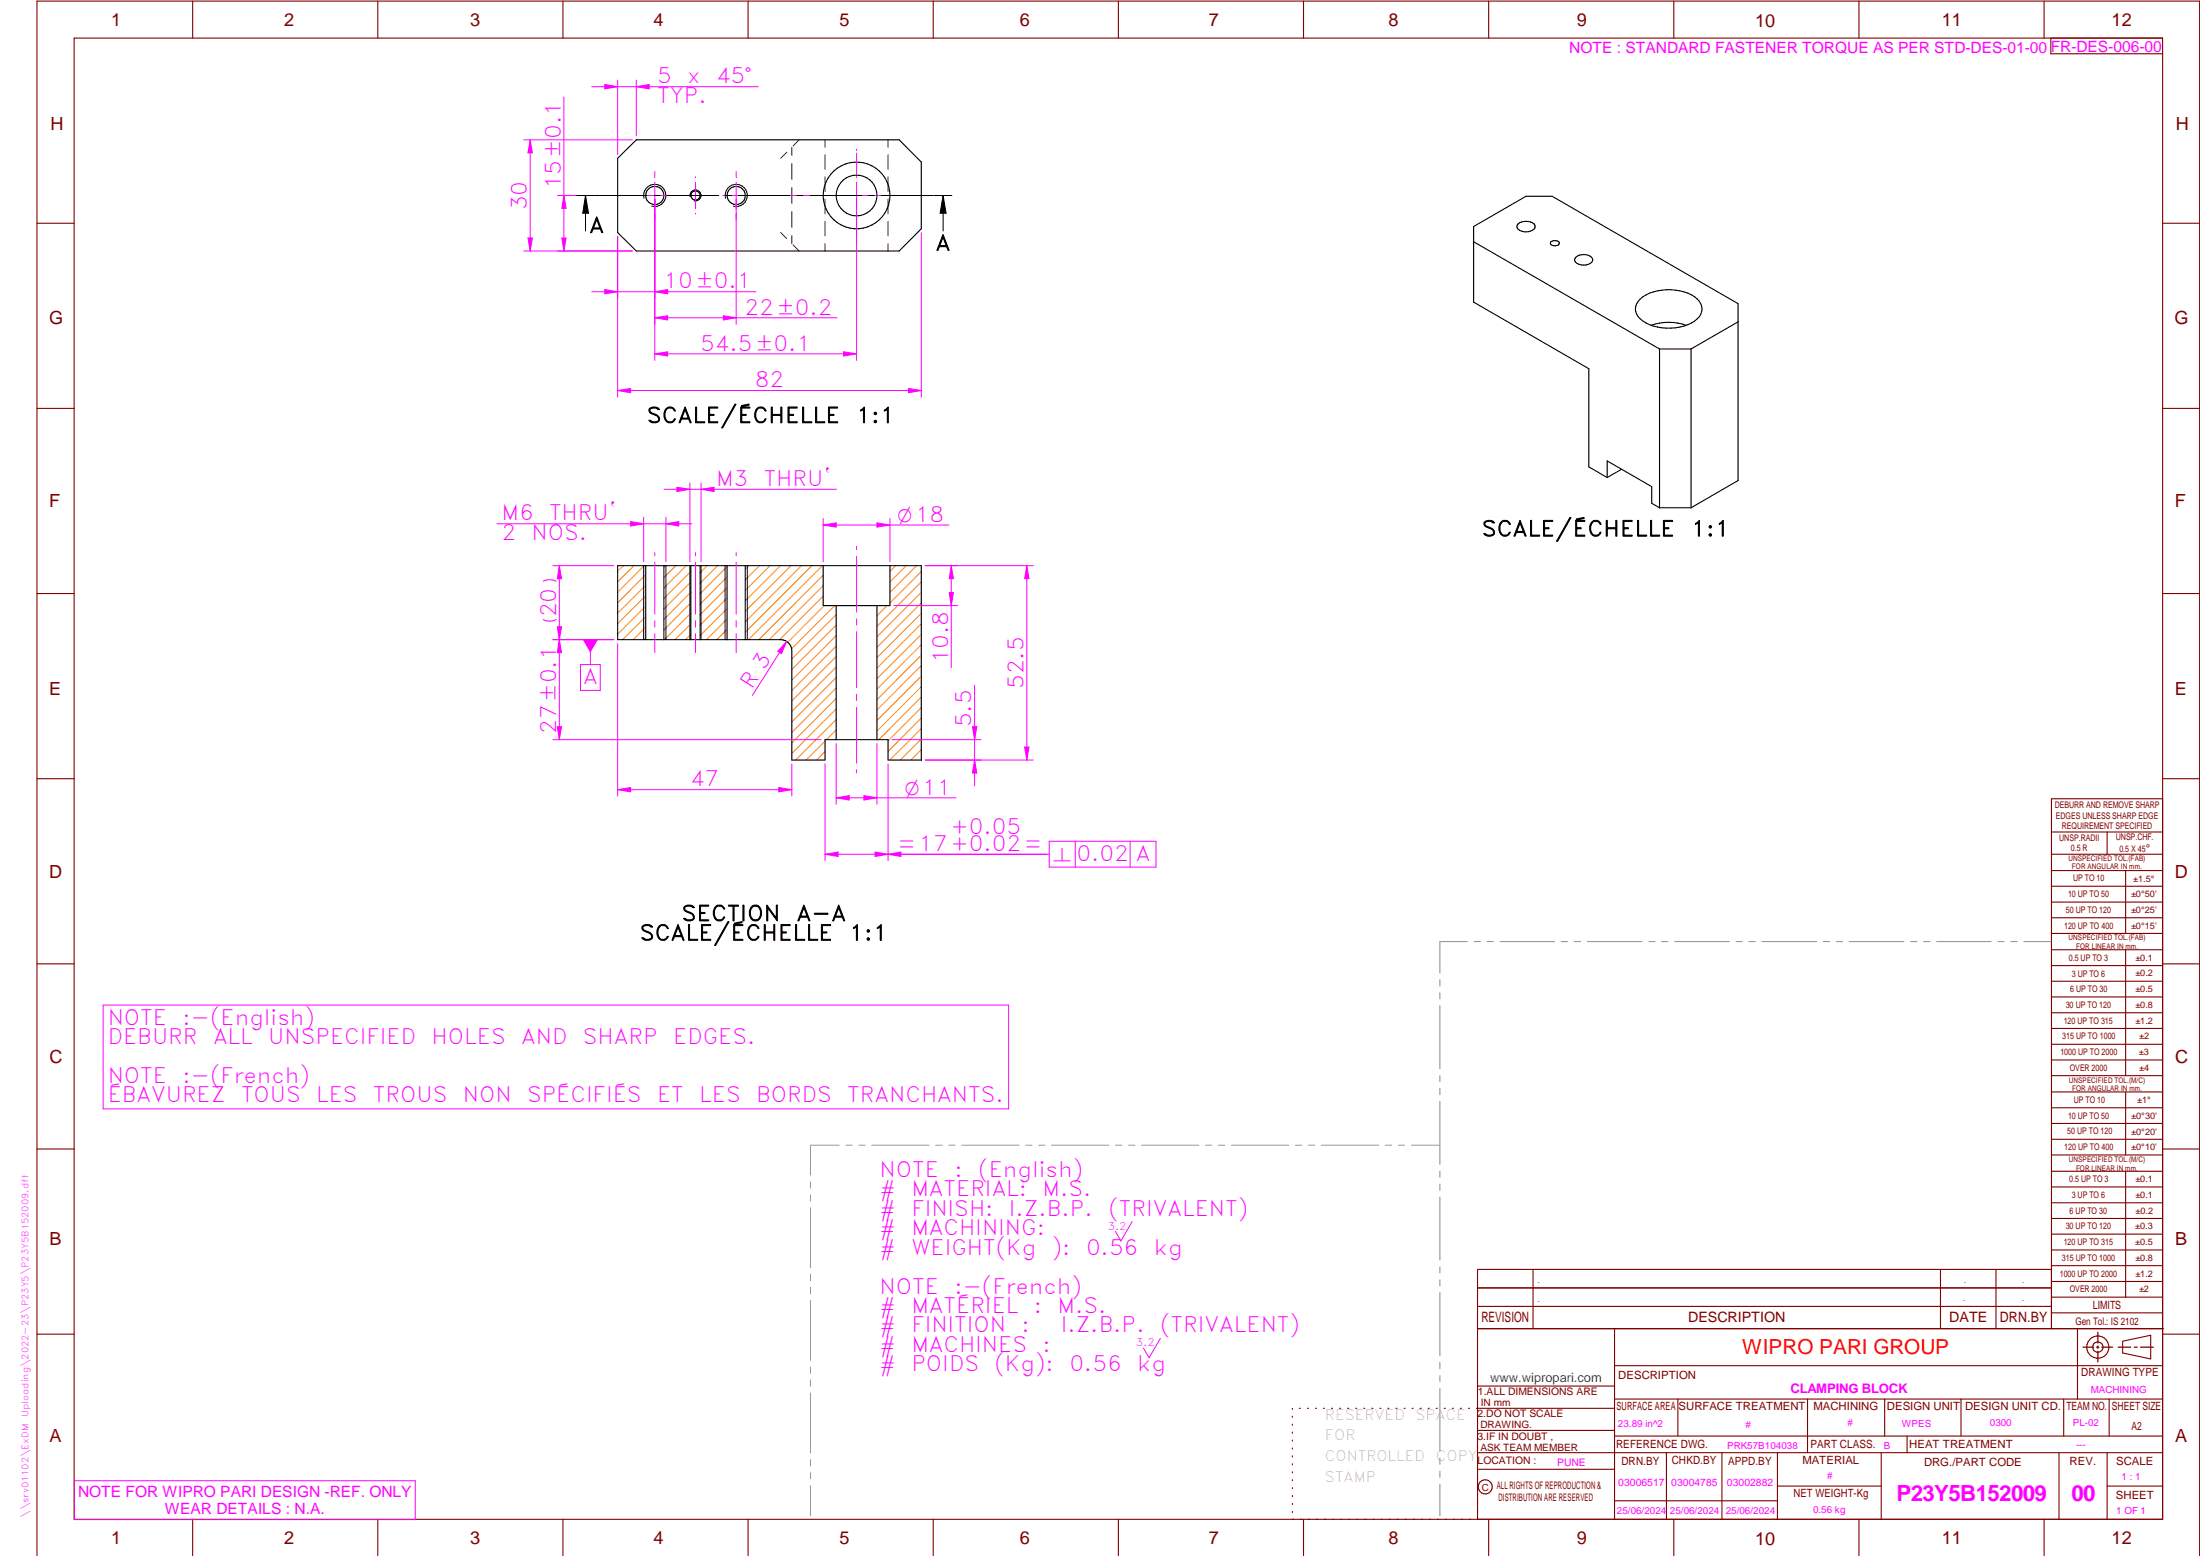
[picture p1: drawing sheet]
<svg xmlns="http://www.w3.org/2000/svg" width="594mm" height="420mm" viewBox="0 0 594 420" stroke-linecap="round" stroke-linejoin="round" font-family="sans-serif">
<g fill="none" stroke="#800000" stroke-width=".3">
<path d="M20 10.3h564v400h-564zM52 .3v10M102 .3v10M152 .3v10M202 .3v10M252 .3v10M302 .3v10M352 .3v10M402 .3v10M452 .3v10M502 .3v10M552 .3v10"/>
<path d="M553.8 10.3v4.2h30.2M10 60.3h10M584 60.3h10M10 110.3h10M584 110.3h10M10 160.3h10M584 160.3h10M10 210.3h10M584 215.7h-30v143.1M584 210.3h10M554 224.7h30M554 230.7h30"/>
<path d="M554 235.1h30M554 239.3h30M569 224.7v6M574 235.1v17M554 243.6h30M554 247.8h30M554 252.1h30M554 256.5h30M574 256.5v33.9M10 260.3h10M554 260.7h30M554 265h30"/>
<path d="M554 269.2h30M554 273.5h30M554 277.7h30M584 260.3h10M554 282h30M554 286.2h30M554 290.4h30M554 294.9h30M554 299.1h30M574 294.9v17M10 310.3h10M554 303.4h30"/>
<path d="M554 307.6h30M554 311.9h30M554 316.3h30M574 316.3v34M584 310.3h10M554 320.5h30M554 324.8h30M554 329h30M554 333.2h30M554 337.5h30M399 358.8h185.2M399 352.8h155"/>
<path d="M399 347.8h155M414 342.8v16M436 358.8v51.5M524 342.8v16M539 342.8v16M554 341.8h30M554 346h30M554 350.3h30M554 354.5h30M554 342.8h-155v67.5M561 358.8v19M10 360.3h10"/>
<path d="M399 374.3h37M436 377.8h148M453.1 377.8v10M488.1 377.8v14.5M508.9 377.8v10M529.5 377.8v10M557.3 377.8v10M569.5 377.8v10M573.2 362.2l7.6-1.6v6.3l-7.6-1.6zM584 368.8h-148M584 360.3h10M349 380.3v.3"/>
<path d="M349 382.4v.3M349 384.6v.3M349 386.7v.3M349 388.8v.3M349 391v.3M349 393.1v.3M349 395.3v.3M349 397.4v.3M349 399.5v.3M350.9 380.3h.2M353.1 380.3h.2M355.2 380.3h.3"/>
<path d="M357.4 380.3h.3M359.6 380.3h.3M361.7 380.3h.3M363.9 380.3h.3M366.1 380.3h.3M368.3 380.3h.2M370.4 380.3h.3M372.6 380.3h.3M374.8 380.3h.3M376.9 380.3h.4M379.1 380.3h.3M381.3 380.3h.3"/>
<path d="M383.4 380.3h.4M385.6 380.3h.3M387.8 380.3h.3M390 380.3h.3M392.2 380.3h.3M394.3 380.3h.3M396.5 380.3h.3M398.7 380.3h37.3M399 396.7h37M399 392.3h185M399 386.2h37M436 387.8h148"/>
<path d="M450 392.3v18M465 392.3v18M480 392.3v18M508 392.3v18M515 387.8v4.5M556 392.3v18M569 392.3v18M52 410.3v9.7M102 410.3v9.7M152 410.3v9.7M202 410.3v9.7M252 410.3v9.7"/>
<path d="M302 410.3v9.7M349 401.7v.3M349 403.8v.4M349 406v.3M349 408.1v.3M352 410.3v9.7M402 410.3v9.7M436 405.3h44M452 410.3v9.7M480 401.3h28M502 410.3v9.7M552 410.3v9.7"/>
<path d="M569 401.3h15M10 420v-419.7h584v419.7"/>
<circle cx="566.5" cy="363.7" r="1.39"/>
<circle cx="566.5" cy="363.8" r="3"/>
<circle cx="401.1" cy="401.5" r="1.9"/>
</g>
<path d="M173.2 52.8h7.2M176.8 49.2v7.2M198.8 52.8h7M207.6 52.8h1.6M211.1 52.8h13.9M226.8 52.8h1.7M230.3 52.8h1M27.8 271.4h244.6v28h-244.6zM305.7 329.9l-3 5.2-1.5-2.6M313.3 361.4l-3 5.2-1.5-2.6M20.1 399.8h92v10.5h-92z" fill="none" stroke="#f0f" stroke-width=".27"/>
<g fill="none" stroke="#949494" stroke-width=".27">
<path d="M396.2 254.3h-7.4v8.5M398.1 254.3h1.6M401.5 254.3h1.8M405 254.3h14.8M421.6 254.3h1.7M425.1 254.3h1.7M428.6 254.3h14.8M445.2 254.3h1.7M448.7 254.3h1.7M452.2 254.3h14.8M468.8 254.3h1.7M472.3 254.3h1.7"/>
<path d="M475.8 254.3h14.8M492.4 254.3h1.7M495.8 254.3h1.8M499.4 254.3h14.7M516 254.3h1.6M519.4 254.3h1.8M522.9 254.3h14.8M539.5 254.3h1.7M543 254.3h1.7M546.5 254.3h7.4M388.8 264.5v1.8M388.8 268.1v1.6"/>
<path d="M388.8 271.6v17M388.8 290.4v1.7M388.8 293.9v1.7M388.8 297.4v17M218.9 319.2v1.6M226.6 309.2h-7.7v8.1M228.4 309.2h1.7M231.9 309.2h1.7M235.4 309.2h15.5M252.7 309.2h1.7M256.2 309.2h1.7M259.7 309.2h15.5"/>
<path d="M277 309.2h1.7M280.5 309.2h1.7M284 309.2h15.5M301.2 309.2h1.8M304.8 309.2h1.7M308.3 309.2h15.5M325.5 309.2h1.7M329.1 309.2h1.6M332.6 309.2h15.4M349.8 309.2h1.7M353.3 309.2h1.7M356.8 309.2h15.5"/>
<path d="M374.1 309.2h1.7M377.6 309.2h1.7M381.1 309.2h7.7M388.8 316.2v1.7M388.8 319.7v1.7M218.9 322.6v1.8M218.9 326.1v16.2M388.8 323.2v17.1M218.9 344.1v1.8M218.9 347.6v1.7M218.9 351.2v16.1M388.8 342.1v1.6"/>
<path d="M388.8 345.6v1.7M388.8 349v17.1M218.9 369.1v1.7M218.9 372.6v1.8M218.9 376.1v16.2M388.8 367.9v1.7M388.8 371.4v1.7M388.8 374.9v17M218.9 394.1v1.8M218.9 397.6v1.7M388.8 393.7v1.7M388.8 397.2v1.7"/>
<path d="M218.9 401.2v8.1M388.8 400.7v8.6"/>
</g>
<path d="M566.5 359.7v3M562.5 363.8h2.9M566.1 363.8h.7M566.5 363.4v.7M566.5 364.9v2.8M567.6 363.8h2.9M572 363.8h3.4M576.3 363.8h.8M578 363.8h3.5" fill="none" stroke="#800000" stroke-width=".34"/>
<g fill="none" stroke="#008000" stroke-width=".27">
<path d="M213.8 39.8v2.2M215.8 37.8l-1.6 1.6M222.8 37.8v2M239.8 37.8v2M212.5 41.1l-1.7 1.7M213.8 44.2v4.2M213.8 50.6v4.3M213.8 57.1v4.3M222.8 41.8v3.9M222.8 47.8v3.9M222.8 53.8v3.9M222.8 59.8v3.9"/>
<path d="M239.8 41.8v3.9M239.8 47.8v3.9M239.8 53.8v3.9M239.8 59.8v3.9M210.8 62.8l1.6 1.6M213.8 63.6v2.2M214.2 66.1l1.6 1.7M222.8 65.8v2M239.8 65.8v2"/>
</g>
<g fill="none" stroke="#000" stroke-width=".3">
<path d="M166.8 42.8l5-5h71l6 6v18l-6 6h-71l-5-5z"/>
<circle cx="176.8" cy="52.8" r="2.46"/>
<circle cx="187.8" cy="52.8" r="1.25"/>
<circle cx="198.8" cy="52.8" r="2.46"/>
<circle cx="231.3" cy="52.8" r="5.5"/>
<circle cx="231.3" cy="52.8" r="9"/>
</g>
<path d="M173.9 53.6a3 3 0 0 1 2.6-3.8 3 3 0 0 1 3.3 3.2 3 3 0 0 1-3.8 2.7M186.3 53.2a1.51 1.51 0 0 1 1.4-1.9 1.51 1.51 0 0 1 1.6 1.6 1.51 1.51 0 0 1-1.9 1.3M195.9 53.6a3 3 0 0 1 2.6-3.8 3 3 0 0 1 3.3 3.2 3 3 0 0 1-3.8 2.7" fill="none" stroke="#000" stroke-width=".27"/>
<path d="M181.9 52.8h1.1M183.2 52.8h.1" fill="none" stroke="#f0f" stroke-width=".27"/>
<path d="M176.8 46.3v.1M176.8 46.6v1.2" fill="none" stroke="#f0f" stroke-width=".27"/>
<path d="M170.3 52.8h.1M170.6 52.8h1.2" fill="none" stroke="#f0f" stroke-width=".27"/>
<path d="M176.8 57.8v1.2M176.8 59.2v.1M184.2 52.8h7.2M187.8 49.2v7.2" fill="none" stroke="#f0f" stroke-width=".27"/>
<path d="M192.7 52.8h.1" fill="none" stroke="#f0f" stroke-width=".27"/>
<path d="M187.8 47.8h.1" fill="none" stroke="#f0f" stroke-width=".27"/>
<path d="M182.8 52.8h.1" fill="none" stroke="#f0f" stroke-width=".27"/>
<path d="M187.8 57.7v.1M195.2 52.8h7.2M198.8 49.2v7.2" fill="none" stroke="#f0f" stroke-width=".27"/>
<path d="M203.8 52.8h1.2M205.2 52.8h.1" fill="none" stroke="#f0f" stroke-width=".27"/>
<path d="M198.8 46.3v.1M198.8 46.6v1.2" fill="none" stroke="#f0f" stroke-width=".27"/>
<path d="M192.3 52.8h.1M192.6 52.8h1.2" fill="none" stroke="#f0f" stroke-width=".27"/>
<g fill="none" stroke="#f0f" stroke-width=".27">
<path d="M176.8 53.8v26.7M198.8 57.8v1.2M198.8 59.2v.1M218.8 52.8h.4M219.9 52.8h5.6M226.2 52.8h.3M227.7 52.8h7.2M231.3 40.3v.3M231.3 41.4v5.5M231.3 47.7v.3M231.3 49.2v7.2M231.3 57.6v.3"/>
<path d="M231.3 58.6v5.6M236.1 52.8h.3M237.1 52.8h5.6M243.5 52.8h.3M163.3 78.2l3.5 .6-3.5 .5zM166.8 63.8v16.7M231.3 64.9v.4"/>
</g>
<path d="M163.3 78.2l3.5 .6-3.5 .5z" fill="#f0f"/>
<path d="M176.8 78.8l3.5-.6v1.1z" fill="none" stroke="#f0f" stroke-width=".27"/>
<path d="M176.8 78.8l3.5-.6v1.1z" fill="#f0f"/>
<path d="M176.8 53.8v33.8M198.8 53.8v33.8M159.8 78.8h44.3M176.8 85.8l3.5-.5v1.1z" fill="none" stroke="#f0f" stroke-width=".27"/>
<path d="M176.8 85.8l3.5-.5v1.1z" fill="#f0f"/>
<path d="M195.3 85.3l3.5 .5-3.5 .6z" fill="none" stroke="#f0f" stroke-width=".27"/>
<path d="M195.3 85.3l3.5 .5-3.5 .6z" fill="#f0f"/>
<path d="M176.8 53.8v43.5M231.3 53.8v43.5M176.8 95.5l3.5-.5v1.1zM176.8 85.8h49.3" fill="none" stroke="#f0f" stroke-width=".27"/>
<path d="M176.8 95.5l3.5-.5v1.1z" fill="#f0f"/>
<path d="M227.8 95l3.5 .5-3.5 .6z" fill="none" stroke="#f0f" stroke-width=".27"/>
<path d="M227.8 95l3.5 .5-3.5 .6z" fill="#f0f"/>
<path d="M150.5 52.8h25.3M150.5 67.8h20.3M151.7 64.3h1.2l-.6 3.5zM176.8 95.5h54.5" fill="none" stroke="#f0f" stroke-width=".27"/>
<path d="M151.7 64.3h1.2l-.6 3.5z" fill="#f0f"/>
<path d="M152.3 52.8l.6 3.5h-1.2z" fill="none" stroke="#f0f" stroke-width=".27"/>
<path d="M152.3 52.8l.6 3.5h-1.2z" fill="#f0f"/>
<path d="M141.4 37.8h29.4M152.3 26.2v41.6M141.4 67.8h29.4M142.6 64.3h1.2l-.6 3.5z" fill="none" stroke="#f0f" stroke-width=".27"/>
<path d="M142.6 64.3h1.2l-.6 3.5z" fill="#f0f"/>
<path d="M143.2 37.8l.6 3.5h-1.2z" fill="none" stroke="#f0f" stroke-width=".27"/>
<path d="M143.2 37.8l.6 3.5h-1.2z" fill="#f0f"/>
<path d="M143.2 37.8v30M163.3 22.8l3.5 .6-3.5 .6zM166.8 21.6v20.1M171.8 21.6v15.1" fill="none" stroke="#f0f" stroke-width=".27"/>
<path d="M163.3 22.8l3.5 .6-3.5 .6z" fill="#f0f"/>
<path d="M171.8 23.4l3.5-.6v1.2z" fill="none" stroke="#f0f" stroke-width=".27"/>
<path d="M171.8 23.4l3.5-.6v1.2z" fill="#f0f"/>
<path d="M159.8 23.4h45" fill="none" stroke="#f0f" stroke-width=".27"/>
<g fill="none" stroke="#000" stroke-width=".27">
<path d="M155.7 52.8h4.8M158.1 52.8l.8 4.8h-1.6zM158.1 52.8v9.6M160.7 52.8h14M176.6 52.8h1.7M180 52.8h14.1M195.9 52.8h1.7M199.4 52.8h14M215.2 52.8h1.7M218.7 52.8h14M234.5 52.8h1.7M238 52.8h14"/>
<path d="M252.3 52.8h4.7M254.7 52.8l.8 4.8h-1.6zM254.7 52.8v9.6"/>
</g>
<path d="M158.1 52.8l.8 4.8h-1.6zM254.7 52.8l.8 4.8h-1.6z" fill="#000"/>
<g fill="none" stroke="#ff8000" stroke-width=".27">
<path d="M168.4 152.7l-1.6 1.6M171.2 152.7l-4.4 4.4M174 152.7l-7.2 7.2M174.4 155.2l-7.6 7.6M174.4 158l-7.6 7.6M179.7 152.7l-.4 .4M182.5 152.7l-3.2 3.3M185.3 152.7l-6 6.1M186.6 154.3l-7.3 7.3M186.6 157.1l-7.3 7.3M186.6 159.9l-7.3 7.4M191 152.7l-1.9 2"/>
<path d="M193.8 152.7l-4.7 4.8M196.3 153l-7.2 7.3M196.3 155.8l-7.2 7.4M196.3 158.7l-7.2 7.3M202.3 152.7l-1.1 1.1M205.1 152.7l-3.9 3.9M207.9 152.7l-6.7 6.7M210.8 152.7l-9.6 9.5M213.6 152.7l-12.4 12.4M216.4 152.7l-15.2 15.2M219.2 152.7l-18 18M222.1 152.7l-20 20"/>
<path d="M222.3 158.2l-14.6 14.5M222.3 155.3l-17.4 17.4M241.9 152.7l-1.6 1.6M244.7 152.7l-4.4 4.4M247.5 152.7l-7.2 7.3M248.8 157.1l-12 12M248.8 159.9l-12 12.1M248.8 154.3l-8.5 8.5M174.4 166.5l-6.3 6.2M174.4 160.9l-7.6 7.5M174.4 163.7l-7.6 7.5M174.4 169.3l-3.4 3.4"/>
<path d="M174.4 172.2l-.6 .5M186.6 171.3l-1.5 1.4M186.6 168.4l-4.3 4.3M186.6 162.8l-7.3 7.3M186.6 165.6l-7.2 7.1M196.3 170l-2.7 2.7M196.3 167.2l-5.6 5.5M196.3 161.5l-7.2 7.3M196.3 164.3l-7.2 7.3M222.3 161l-11.7 11.7M222.6 163.5l-9.9 9.9M225.4 163.5l-11.7 11.7"/>
<path d="M225.8 166l-12 12M225.8 168.8l-12 12M225.8 171.6l-12 12M225.8 174.5l-12 12M225.8 177.3l-12 12M239.6 163.5l-2.8 2.8M248.8 162.8l-12 12M248.8 165.6l-12 12M248.8 168.4l-12 12M248.8 171.3l-12 12M248.8 174.1l-12 12M248.8 176.9l-12 12"/>
<path d="M248.8 179.7l-12 12M225.8 197.1l-2.6 2.6M225.8 180.1l-12 12M225.8 183l-12 11.9M225.8 185.8l-12 12M225.8 188.6l-12 12M225.8 191.4l-12 12.1M225.8 194.3l-11 10.9M248.8 182.6l-12 12M248.8 185.4l-12 12M248.8 188.2l-11.5 11.5M248.8 199.6l-5.7 5.6"/>
<path d="M248.8 191.1l-9 9M248.8 193.9l-9 9M248.8 196.7l-8.5 8.5M222.8 202.9l-2.3 2.3M222.8 200.1l-5.1 5.1M248.8 202.4l-2.9 2.8"/>
</g>
<path d="M166.8 152.7h82v52.5h-9v-5.5h-17v5.5h-9v-29.5a3.1 3.1 0 0 0-3-3h-44zM174.4 152.7v20M179.3 152.7v20M186.6 152.7v20M189.1 152.7v20M196.3 152.7v20M201.2 152.7v20M240.3 152.7v10.8h-18v-10.8M225.8 163.5v36.2M236.8 163.5v36.2" fill="none" stroke="#000" stroke-width=".3"/>
<path d="M173.8 152.7v20M179.8 152.7v20M186.3 152.7v20M189.3 152.7v20M195.8 152.7v20M201.8 152.7v20" fill="none" stroke="#000" stroke-width=".27"/>
<g fill="none" stroke="#f0f" stroke-width=".27">
<path d="M166.8 63.8v43.4M248.8 62.8v44.4M166.8 105.5l3.5-.6v1.1zM176.8 149.2v.9M176.8 151.8v14M187.8 149.2v.9M187.8 151.8v14M198.8 149.2v.9M198.8 151.8v14M231.3 147.5v.9M231.3 150.2v15.1M176.8 167.6v1.7"/>
<path d="M176.8 171.1v5.1M187.8 167.6v1.7M187.8 171.1v5.1M198.8 167.6v1.7M198.8 171.1v5.1M231.3 167.1v1.7M231.3 170.6v15.1M231.3 187.5v1.7M231.3 191v15.1M231.3 207.9v.8"/>
</g>
<path d="M166.8 105.5l3.5-.6v1.1z" fill="#f0f"/>
<path d="M245.3 104.9l3.5 .6-3.5 .5z" fill="none" stroke="#f0f" stroke-width=".27"/>
<path d="M245.3 104.9l3.5 .6-3.5 .5z" fill="#f0f"/>
<path d="M166.8 105.5h82M249.8 152.7h29.2M249.8 205.2h29.2M276.7 201.7h1.2l-.6 3.5z" fill="none" stroke="#f0f" stroke-width=".27"/>
<path d="M276.7 201.7h1.2l-.6 3.5z" fill="#f0f"/>
<path d="M277.3 152.7l.6 3.6h-1.2z" fill="none" stroke="#f0f" stroke-width=".27"/>
<path d="M277.3 152.7l.6 3.6h-1.2z" fill="#f0f"/>
<path d="M249.8 152.7h8.8M256.9 152.7l.6 3.6h-1.2zM277.3 152.7v52.5M241.3 163.5h17.3" fill="none" stroke="#f0f" stroke-width=".27"/>
<path d="M256.9 152.7l.6 3.6h-1.2z" fill="#f0f"/>
<path d="M256.3 160h1.2l-.6 3.5z" fill="none" stroke="#f0f" stroke-width=".27"/>
<path d="M256.3 160h1.2l-.6 3.5z" fill="#f0f"/>
<path d="M256.9 152.7v27.6M240.9 199.7h24M249.8 205.2h15.1M263.2 205.2l.6 3.5h-1.2z" fill="none" stroke="#f0f" stroke-width=".27"/>
<path d="M263.2 205.2l.6 3.5h-1.2z" fill="#f0f"/>
<path d="M262.6 196.2h1.2l-.6 3.5z" fill="none" stroke="#f0f" stroke-width=".27"/>
<path d="M262.6 196.2h1.2l-.6 3.5z" fill="#f0f"/>
<path d="M149.3 172.7h16.5M149.3 199.7h72.4M150.5 196.2h1.1l-.6 3.5zM263.2 185v27.2" fill="none" stroke="#f0f" stroke-width=".27"/>
<path d="M150.5 196.2h1.1l-.6 3.5z" fill="#f0f"/>
<path d="M151 172.7l.6 3.5h-1.1z" fill="none" stroke="#f0f" stroke-width=".27"/>
<path d="M151 172.7l.6 3.5h-1.1z" fill="#f0f"/>
<path d="M146.7 156.9a3.9 3.9 0 0 1 3.5 0M149.3 152.7h16.5M151 152.7l.6 3.6h-1.1zM146.7 167.3a3.9 3.9 0 0 0 3.5 0M149.3 172.7h16.5M151 172.7v27" fill="none" stroke="#f0f" stroke-width=".27"/>
<path d="M151 152.7l.6 3.6h-1.1z" fill="#f0f"/>
<path d="M150.5 169.2h1.1l-.6 3.5z" fill="none" stroke="#f0f" stroke-width=".27"/>
<path d="M150.5 169.2h1.1l-.6 3.5z" fill="#f0f"/>
<path d="M151 152.7v20M166.8 173.8v41.2M166.8 213.2l3.5-.6v1.2zM213.8 206.3v8.7" fill="none" stroke="#f0f" stroke-width=".27"/>
<path d="M166.8 213.2l3.5-.6v1.2z" fill="#f0f"/>
<path d="M210.3 212.6l3.5 .6-3.5 .6z" fill="none" stroke="#f0f" stroke-width=".27"/>
<path d="M210.3 212.6l3.5 .6-3.5 .6z" fill="#f0f"/>
<path d="M212.4 173.2l-9.2 14.6M212.4 173.2l-1.4 3.3-.9-.6zM166.8 213.2h47" fill="none" stroke="#f0f" stroke-width=".27"/>
<path d="M212.4 173.2l-1.4 3.3-.9-.6z" fill="#f0f"/>
<g fill="none" stroke="#000" stroke-width=".3">
<path d="M397.9 65.3l50.2 28.9M409.9 60.5a3.5 3.5 0 0 1 4.6 .3 1.23 1.23 0 0 1-1.2 1.6 2.75 2.75 0 0 1-3.7-1.2zM418.8 65.3l.7-.3a1.32 1.32 0 0 1 1.6 .7 1.43 1.43 0 0 1-2.4 .1zM425.5 69.5a3.3 3.3 0 0 1 4.5 .3 1.56 1.56 0 0 1-1.7 1.7h-1.3a1.56 1.56 0 0 1-1.7-1.7zM442.9 80.7a13 13 0 0 1 15.4 0 3.6 3.6 0 0 1-.7 6 13.3 13.3 0 0 1-14.7-.6 3.4 3.4 0 0 1 0-5.4zM445.8 87.8a14.5 14.5 0 0 1 9.6 0M448.1 94.2h8.5M448.1 94.2v42.9M456.6 94.2v42.9M469.3 86.9l-12.7 7.3M434 128.9l-5-2.8v-26.5l-31.1-18v-20.4l14.2-8.2h7l50.2 29v47.8l-12.7 7.3M434 128.9v-4.4l12 6.9v4.5l2.1 1.2"/>
<path d="M437.9 126.7l-3.9 2.2M448.1 137.1h8.5"/>
</g>
<path d="M222.8 206.3v26.1M239.8 206.3v26.1M222.8 230.7l3.5-.6v1.2z" fill="none" stroke="#f0f" stroke-width=".27"/>
<path d="M222.8 230.7l3.5-.6v1.2z" fill="#f0f"/>
<path d="M236.3 230.1l3.5 .6-3.5 .6z" fill="none" stroke="#f0f" stroke-width=".27"/>
<path d="M236.3 230.1l3.5 .6-3.5 .6z" fill="#f0f"/>
<path d="M222.3 140v11.7M240.3 140v11.7M222.3 141.8l3.5-.6v1.1zM222.8 230.7h59.9" fill="none" stroke="#f0f" stroke-width=".27"/>
<path d="M222.3 141.8l3.5-.6v1.1z" fill="#f0f"/>
<path d="M236.8 141.2l3.5 .6-3.5 .5z" fill="none" stroke="#f0f" stroke-width=".27"/>
<path d="M236.8 141.2l3.5 .6-3.5 .5z" fill="#f0f"/>
<path d="M222.3 141.8h33.9M225.8 215.4l3.5-.6v1.2zM225.8 200.8v16.4M236.8 200.8v16.4" fill="none" stroke="#f0f" stroke-width=".27"/>
<path d="M225.8 215.4l3.5-.6v1.2z" fill="#f0f"/>
<path d="M233.3 214.8l3.5 .6-3.5 .6z" fill="none" stroke="#f0f" stroke-width=".27"/>
<path d="M233.3 214.8l3.5 .6-3.5 .6z" fill="#f0f"/>
<path d="M173.8 139.7v12M179.8 139.7v12M179.8 141.4l3.5-.6v1.2zM225.8 215.4h32.4" fill="none" stroke="#f0f" stroke-width=".27"/>
<path d="M179.8 141.4l3.5-.6v1.2z" fill="#f0f"/>
<path d="M170.3 140.8l3.5 .6-3.5 .6z" fill="none" stroke="#f0f" stroke-width=".27"/>
<path d="M170.3 140.8l3.5 .6-3.5 .6z" fill="#f0f"/>
<path d="M182.8 131.6l3.5 .5-3.5 .6zM186.3 130.4v21.3M189.3 130.4v21.3M134.2 141.4h52.6" fill="none" stroke="#f0f" stroke-width=".27"/>
<path d="M182.8 131.6l3.5 .5-3.5 .6z" fill="#f0f"/>
<path d="M189.3 132.1l3.5-.5v1.1z" fill="none" stroke="#f0f" stroke-width=".27"/>
<path d="M189.3 132.1l3.5-.5v1.1z" fill="#f0f"/>
<path d="M179.3 132.1h46.6M239.8 230.7h41.1" fill="none" stroke="#f0f" stroke-width=".27"/>
<path d="M239.8 230.7l3.5-.6v1.2z" fill="#f0f"/>
<path d="M159.4 172.7v6.8M239.8 230.7l3.5-.6v1.2zM280.9 230.7h2.4M283.3 227.2h28.9v6.9h-28.9zM290.4 227.2v6.9M305.2 227.2v6.9" fill="none" stroke="#f0f" stroke-width=".27"/>
<path d="M157.4 172.7h4.1l-2.1 3.5z" fill="#f0f"/>
<path d="M156.8 179.5h5.3v6.9h-5.3z" fill="none" stroke="#f0f" stroke-width=".27"/>
<g font-size="6" fill="#f0f">
<text x="512.1" y="405.2">P23Y5B152009</text>
<text x="559.4" y="405.2">00</text>
</g>
<g font-size="5.7" fill="#f0f">
<text x="177.5" y="22.5">5</text>
<text x="185.6" y="22.5">x</text>
<text x="193.4" y="22.5">45°</text>
<text x="177.5" y="27.8">TYP.</text>
<text x="151.4" y="51.1" transform="rotate(-90 151.4 51.1)">15±0.1</text>
<text x="142.3" y="56.7" transform="rotate(-90 142.3 56.7)">30</text>
<text x="179.2" y="77.9">10±0.1</text>
<text x="201.1" y="85">22±0.2</text>
<text x="189.1" y="94.7">54.5±0.1</text>
<text x="203.9" y="104.6">82</text>
<text x="193.4" y="131.3">M3</text>
<text x="206.2" y="131.3">THRU`</text>
<text x="135.4" y="140.5">M6</text>
<text x="148.3" y="140.5">THRU`</text>
<text x="135.4" y="145.8">2</text>
<text x="143.5" y="145.8">NOS.</text>
<text x="150.2" y="166.7" transform="rotate(-90 150.2 166.7)">20</text>
<text x="256" y="179.1" transform="rotate(-90 256 179.1)">10.8</text>
<text x="157.4" y="184.7">A</text>
<text x="203.1" y="186.3" transform="rotate(-58 203.1 186.3)">R 3</text>
<text x="276.4" y="186.1" transform="rotate(-90 276.4 186.1)">52.5</text>
<text x="262.3" y="196.4" transform="rotate(-90 262.3 196.4)">5.5</text>
<text x="150.2" y="198.1" transform="rotate(-90 150.2 198.1)">27±0.1</text>
<text x="186.3" y="212.3">47</text>
<text x="256.7" y="225.3">+0.05</text>
<text x="242.4" y="229.8">=17+0.02=</text>
<text x="290.7" y="232.4">0.02 A</text>
<text x="29.1" y="276.6">NOTE</text>
<text x="29.1" y="281.9">DEBURR</text>
<text x="49.3" y="276.6">:-(English)</text>
<text x="57.5" y="281.9">ALL</text>
<text x="72.4" y="281.9">UNSPECIFIED</text>
<text x="116.6" y="281.9">HOLES</text>
<text x="140.7" y="281.9">AND</text>
<text x="157.4" y="281.9">SHARP</text>
<text x="181.8" y="281.9">EDGES.</text>
<text x="29.1" y="292.4">NOTE</text>
<text x="49.3" y="292.4">:-(French)</text>
<text x="29.1" y="297.6">ÉBAVUREZ</text>
<text x="65.1" y="297.6">TOUS</text>
<text x="85.4" y="297.6">LES</text>
<text x="100.7" y="297.6">TROUS</text>
<text x="125" y="297.6">NON</text>
<text x="142.3" y="297.6">SPÉCIFIÉS</text>
<text x="177.4" y="297.6">ET</text>
<text x="188.8" y="297.6">LES</text>
<text x="204.2" y="297.6">BORDS</text>
<text x="228.8" y="297.6">TRANCHANTS.</text>
<text x="237.5" y="317.8">NOTE</text>
<text x="257.7" y="317.8">:</text>
<text x="264.1" y="317.8">(English)</text>
<text x="237.5" y="323">#</text>
<text x="246.1" y="323">MATERIAL:</text>
<text x="281.5" y="323">M.S.</text>
<text x="237.5" y="328.3">#</text>
<text x="246.1" y="328.3">FINISH:</text>
<text x="272.4" y="328.3">I.Z.B.P.</text>
<text x="299.3" y="328.3">(TRIVALENT)</text>
<text x="237.5" y="333.5">#</text>
<text x="246.1" y="333.5">MACHINING:</text>
<text x="237.5" y="338.8">#</text>
<text x="246.1" y="338.8">WEIGHT(Kg</text>
<text x="284" y="338.8">):</text>
<text x="293.3" y="338.8">0.56</text>
<text x="311.6" y="338.8">kg</text>
<text x="237.5" y="349.3">NOTE</text>
<text x="257.7" y="349.3">:-(French)</text>
<text x="237.5" y="354.5">#</text>
<text x="237.5" y="359.8">#</text>
<text x="246.1" y="359.8">FINITION</text>
<text x="246.1" y="354.5">MATÉRIEL</text>
<text x="275.8" y="359.8">:</text>
<text x="279.2" y="354.5">:</text>
<text x="285.6" y="354.5">M.S.</text>
<text x="286.4" y="359.8">I.Z.B.P.</text>
<text x="313.3" y="359.8">(TRIVALENT)</text>
<text x="237.5" y="365">#</text>
<text x="246.1" y="365">MACHINES</text>
<text x="281.5" y="365">:</text>
<text x="237.5" y="370.3">#</text>
<text x="246.1" y="370.3">POIDS</text>
<text x="268.5" y="370.3">(Kg):</text>
<text x="288.8" y="370.3">0.56</text>
<text x="307.1" y="370.3">kg</text>
</g>
<g font-size="5.7">
<text x="159.1" y="62.8">A</text>
<text x="252.6" y="67.6">A</text>
<text x="174.7" y="114.2">SCALE/ÉCHELLE</text>
<text x="231.2" y="114.2">1:1</text>
<text x="400.1" y="144.8">SCALE/ÉCHELLE</text>
<text x="456.7" y="144.8">1:1</text>
<text x="184.1" y="248.7">SECTION</text>
<text x="215.1" y="248.7">A-A</text>
<text x="172.8" y="253.9">SCALE/ÉCHELLE</text>
<text x="229.3" y="253.9">1:1</text>
</g>
<text font-size="5.6" fill="#f00" x="470.5" y="365.5">WIPRO PARI GROUP</text>
<g font-size="5.4" fill="#f0f">
<text x="242.4" y="140.9">O18</text>
<text x="244.3" y="214.5">O11</text>
<text x="284.4" y="232.4">n</text>
</g>
<g font-size="4.9" fill="#800000">
<text x="30" y="6.9">1</text>
<text x="76.7" y="6.9">2</text>
<text x="127" y="6.9">3</text>
<text x="176.5" y="6.9">4</text>
<text x="226.7" y="6.9">5</text>
<text x="275.4" y="6.9">6</text>
<text x="326.4" y="6.9">7</text>
<text x="375" y="6.9">8</text>
<text x="425.8" y="6.9">9</text>
<text x="473.9" y="7.3">10</text>
<text x="524.3" y="6.9">11</text>
<text x="570.2" y="6.9">12</text>
<text x="13.6" y="35.1">H</text>
<text x="587.6" y="35.1">H</text>
<text x="13.2" y="87.5">G</text>
<text x="587.2" y="87.5">G</text>
<text x="13.2" y="137">F</text>
<text x="587.2" y="137">F</text>
<text x="13.2" y="187.6">E</text>
<text x="587.2" y="187.6">E</text>
<text x="13.2" y="237">D</text>
<text x="587.2" y="237">D</text>
<text x="13.4" y="287.1">C</text>
<text x="587.4" y="287.1">C</text>
<text x="13.4" y="336.2">B</text>
<text x="587.4" y="336.2">B</text>
<text x="13.4" y="389.3">A</text>
<text x="587.4" y="389.3">A</text>
<text x="30" y="416.9">1</text>
<text x="76.7" y="416.9">2</text>
<text x="127" y="416.9">3</text>
<text x="176.5" y="416.9">4</text>
<text x="226.7" y="416.9">5</text>
<text x="275.4" y="416.9">6</text>
<text x="326.4" y="416.9">7</text>
<text x="375" y="416.9">8</text>
<text x="425.8" y="416.9">9</text>
<text x="473.9" y="417.3">10</text>
<text x="524.3" y="416.9">11</text>
<text x="570.2" y="416.9">12</text>
</g>
<g font-size="4.2" fill="#f0f">
<text x="423.7" y="14.3">NOTE : STANDARD FASTENER TORQUE AS PER STD-DES-01-00</text>
<text x="553.8" y="14">FR-DES-006-00</text>
<text x="21.1" y="404.3">NOTE FOR WIPRO PARI DESIGN -REF. ONLY</text>
<text x="44.5" y="408.8">WEAR DETAILS : N.A.</text>
</g>
<g font-size="3.9" fill="#800000">
<text x="400" y="357.1">REVISION</text>
<text x="455.9" y="357.1">DESCRIPTION</text>
<text x="526.4" y="357.1">DATE</text>
<text x="540" y="357.1">DRN.BY</text>
</g>
<g font-size="3.9" fill="#c0c0c0">
<text x="357.8" y="383.3">RESERVED</text>
<text x="382.3" y="383.3">SPACE</text>
<text x="357.8" y="388.9">FOR</text>
<text x="357.8" y="394.5">CONTROLLED</text>
<text x="387.8" y="394.5">COPY</text>
<text x="357.8" y="400">STAMP</text>
</g>
<text font-size="3.6" fill="#f0f" x="483.5" y="376.1">CLAMPING BLOCK</text>
<text font-size="3.5" fill="#00f" x="402.4" y="373.3">www.wipropari.com</text>
<g font-size="3.1" fill="#800000">
<text x="565.1" y="353.5">LIMITS</text>
<text x="562" y="371.7">DRAWING TYPE</text>
<text x="437" y="372.3">DESCRIPTION</text>
<text x="436.5" y="380.8">SURFACE AREA</text>
<text x="453.3" y="380.8">SURFACE TREATMENT</text>
<text x="489.7" y="380.8">MACHINING</text>
<text x="509.5" y="380.8">DESIGN UNIT</text>
<text x="530.6" y="380.8">DESIGN UNIT CD.</text>
<text x="558" y="380.6">TEAM NO.</text>
<text x="570.3" y="380.7">SHEET SIZE</text>
<text x="575.6" y="386.1">A2</text>
<text x="436.4" y="391.1">REFERENCE DWG.</text>
<text x="437.8" y="395.5">DRN.BY</text>
<text x="451.4" y="395.4">CHKD.BY</text>
<text x="466.6" y="395.5">APPD.BY</text>
<text x="486.7" y="395.4">MATERIAL</text>
<text x="488.9" y="390.9">PART CLASS.</text>
<text x="515.6" y="390.9">HEAT TREATMENT</text>
<text x="519.6" y="395.9">DRG./PART CODE</text>
<text x="558.9" y="395.5">REV.</text>
<text x="571.4" y="395.6">SCALE</text>
<text x="484.3" y="404.2">NET WEIGHT-Kg</text>
<text x="571.4" y="404.7">SHEET</text>
</g>
<text font-size="3" fill="#800000" x="579.5" y="230.1">°</text>
<g font-size="2.8" fill="#f0f">
<text x="299.1" y="332.1">3.2</text>
<text x="306.7" y="363.6">3.2</text>
<text x="420.5" y="396">PUNE</text>
<text x="437" y="401.2">03006517</text>
<text x="451.3" y="401.2">03004785</text>
<text x="466.3" y="401.2">03002882</text>
</g>
<g font-size="2.8" fill="#800000">
<text x="560.4" y="357.7">Gen Tol.: IS 2102</text>
<text x="399.1" y="376.6">1.ALL DIMENSIONS ARE</text>
<text x="399" y="382.7">2.DO NOT SCALE</text>
<text x="399" y="388.7">3.IF IN DOUBT ,</text>
<text x="399" y="395.4">LOCATION :</text>
<text x="404.2" y="402">ALL RIGHTS OF REPRODUCTION &amp;</text>
<text x="404.7" y="405.4">DISTRIBUTION ARE RESERVED</text>
</g>
<g font-size="2.7" fill="#f0f">
<text x="564.6" y="376.2">MACHINING</text>
<text x="436.9" y="385.4">23.89 in^2</text>
<text x="471.4" y="385.5">#</text>
<text x="498.9" y="385">#</text>
<text x="513.6" y="385.3">WPES</text>
<text x="537.3" y="385.1">0300</text>
<text x="559.7" y="385.1">PL-02</text>
<text x="466.4" y="391.2">PRK57B104038</text>
<text x="508.7" y="391.2">B</text>
<text x="560.6" y="391.1">---</text>
<text x="493.4" y="399.5">#</text>
<text x="572.8" y="399.7">1 : 1</text>
<text x="436.6" y="408.7">25/06/2024</text>
<text x="450.9" y="408.8">25/06/2024</text>
<text x="466" y="408.9">25/06/2024</text>
<text x="489.6" y="408.5">0.56 kg</text>
<text x="571.4" y="408.7">1 OF 1</text>
</g>
<g font-size="2.7" fill="#800000">
<text x="399.9" y="379.7">IN mm</text>
<text x="399.7" y="385.7">DRAWING.</text>
<text x="399.7" y="391.8">ASK TEAM MEMBER</text>
<text x="400.1" y="402.5">C</text>
</g>
<g font-size="2.5" fill="#800000">
<text x="554.9" y="218.3">DEBURR AND REMOVE SHARP</text>
<text x="555.2" y="221">EDGES UNLESS SHARP EDGE</text>
<text x="556.1" y="227.1">UNSP.RADII</text>
<text x="556.8" y="223.8">REQUIREMENT SPECIFIED</text>
<text x="571.4" y="226.9">UNSP.CHF.</text>
<text x="559.2" y="229.9">0.5 R</text>
<text x="572.3" y="230.1">0.5 X 45</text>
<text x="559.8" y="238">UP TO 10</text>
<text x="576.1" y="238.1">±1.5°</text>
<text x="558.5" y="242.2">10 UP TO 50</text>
<text x="575.5" y="242.3">±0°50'</text>
<text x="557.4" y="250.7">120 UP TO 400</text>
<text x="557.9" y="246.5">50 UP TO 120</text>
<text x="575.5" y="250.7">±0°15'</text>
<text x="575.5" y="246.5">±0°25'</text>
<text x="558.7" y="259.4">0.5 UP TO 3</text>
<text x="559.5" y="263.7">3 UP TO 6</text>
<text x="576.6" y="263.6">±0.2</text>
<text x="576.6" y="259.4">±0.1</text>
<text x="559" y="267.9">6 UP TO 30</text>
<text x="576.6" y="267.9">±0.5</text>
<text x="557.8" y="272.2">30 UP TO 120</text>
<text x="576.6" y="272.2">±0.8</text>
<text x="556.9" y="280.7">315 UP TO 1000</text>
<text x="557.3" y="276.4">120 UP TO 315</text>
<text x="576.6" y="276.4">±1.2</text>
<text x="577.7" y="280.7">±2</text>
<text x="556.4" y="284.9">1000 UP TO 2000</text>
<text x="577.6" y="284.9">±3</text>
<text x="558.9" y="289.2">OVER 2000</text>
<text x="577.7" y="289.3">±4</text>
<text x="560" y="297.9">UP TO 10</text>
<text x="577.1" y="297.9">±1°</text>
<text x="558.5" y="302.1">10 UP TO 50</text>
<text x="575.5" y="302.1">±0°30'</text>
<text x="557.4" y="310.6">120 UP TO 400</text>
<text x="558.2" y="306.3">50 UP TO 120</text>
<text x="575.5" y="310.6">±0°10'</text>
<text x="575.5" y="306.4">±0°20'</text>
<text x="558.8" y="319.2">0.5 UP TO 3</text>
<text x="559.4" y="323.4">3 UP TO 6</text>
<text x="576.6" y="319.2">±0.1</text>
<text x="576.6" y="323.5">±0.1</text>
<text x="558.9" y="327.7">6 UP TO 30</text>
<text x="576.7" y="327.7">±0.2</text>
<text x="557.8" y="332">30 UP TO 120</text>
<text x="576.6" y="332">±0.3</text>
<text x="556.8" y="340.5">315 UP TO 1000</text>
<text x="557.3" y="336.3">120 UP TO 315</text>
<text x="576.6" y="336.3">±0.5</text>
<text x="576.6" y="340.5">±0.8</text>
<text x="556.2" y="344.7">1000 UP TO 2000</text>
<text x="576.6" y="344.7">±1.2</text>
<text x="558.9" y="349">OVER 2000</text>
<text x="577.6" y="349">±2</text>
</g>
<g font-size="2.5" fill="#f0f">
<text x="415.2" y="346.4">.</text>
<text x="530.3" y="346.5">.</text>
<text x="545.9" y="346.4">.</text>
<text x="415.2" y="351.5">.</text>
<text x="530" y="351.3">.</text>
<text x="545.9" y="351.4">.</text>
</g>
<g font-size="2.4" fill="#f0f">
<text x="7.7" y="382.7" transform="rotate(-90 7.7 382.7)">Uploading\2022-23\P23Y5\P23Y5B152009.dft</text>
<text x="7.7" y="409.8" transform="rotate(-90 7.7 409.8)">\\srv01102\ExDM</text>
</g>
<g font-size="2.1" fill="#800000">
<text x="558.5" y="232.4">UNSPECIFIED TOL.(FAB)</text>
<text x="559.5" y="234.7">FOR ANGULAR IN mm.</text>
<text x="558.6" y="253.9">UNSPECIFIED TOL.(FAB)</text>
<text x="560.7" y="256.3">FOR LINEAR IN mm.</text>
<text x="558.7" y="292.3">UNSPECIFIED TOL.(M/C)</text>
<text x="559.6" y="294.7">FOR ANGULAR IN mm.</text>
<text x="558.7" y="313.7">UNSPECIFIED TOL.(M/C)</text>
<text x="560.6" y="316.1">FOR LINEAR IN mm.</text>
</g>
</svg>
